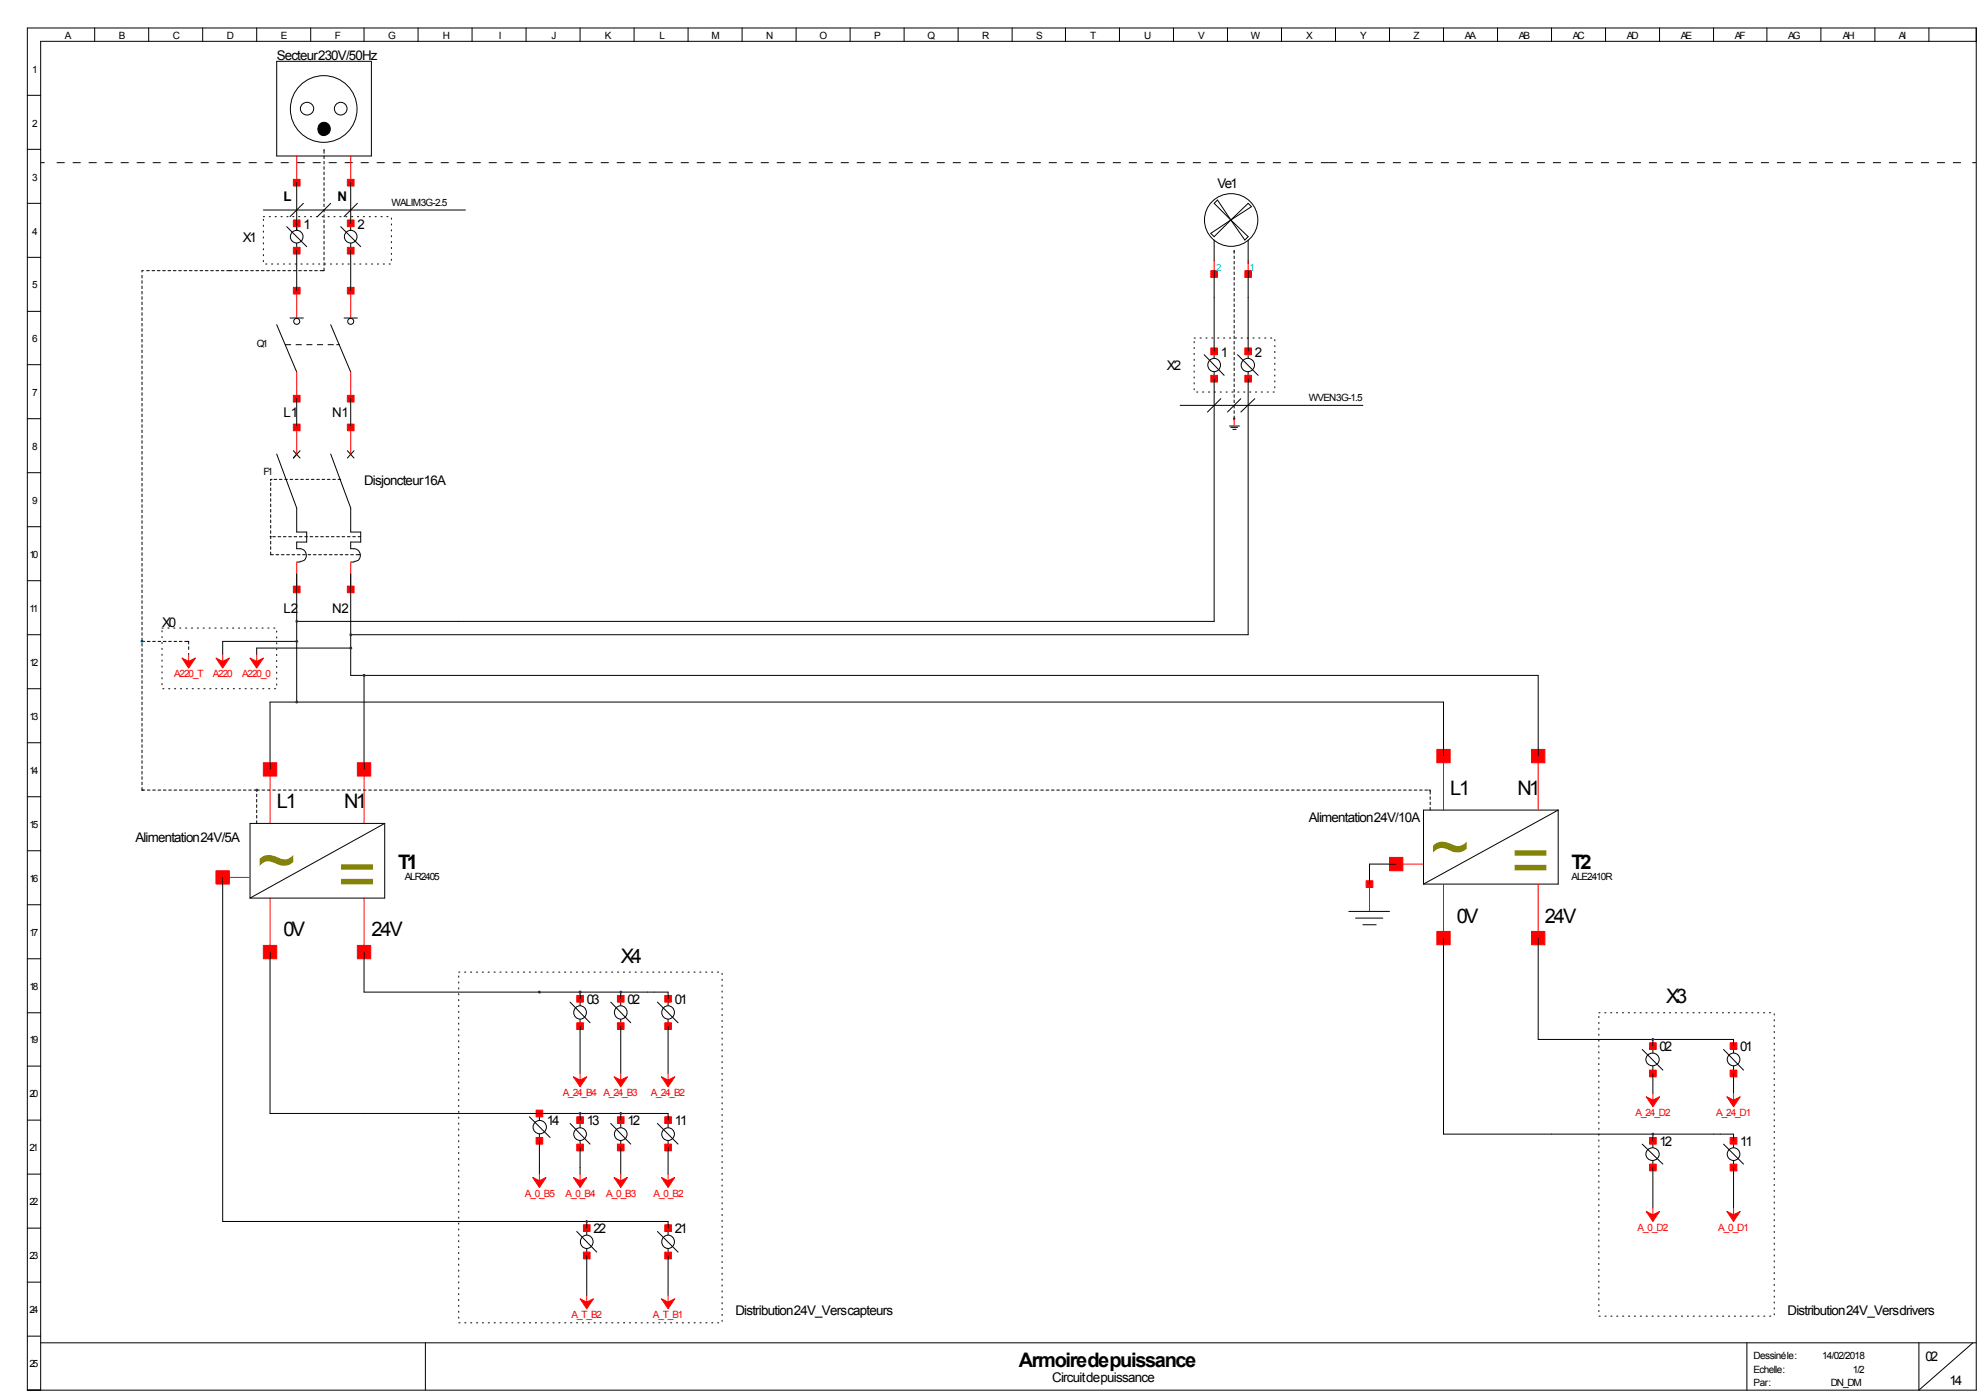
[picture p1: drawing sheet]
<svg xmlns="http://www.w3.org/2000/svg" width="297mm" height="210mm" viewBox="0 0 297 210" stroke-linecap="round" stroke-linejoin="round" font-family="sans-serif">
<g fill="none" stroke="#000" stroke-width=".15">
<path d="M4.1 4.2h292.3v204.3h-292.3zM4.1 14.3h2M14.2 4.2v2M22.3 4.2v2M30.4 4.2v2M38.5 4.2v2M41.5 9.2h14.2v14.2h-14.2zM46.6 4.2v2M54.6 4.2v2M62.7 4.2v2M70.8 4.2v2M78.9 4.2v2"/>
<path d="M87 4.2v2M95.1 4.2v2M103.2 4.2v2M111.3 4.2v2M119.4 4.2v2M127.5 4.2v2M135.6 4.2v2M143.7 4.2v2M151.8 4.2v2M159.8 4.2v2M167.9 4.2v2M176 4.2v2"/>
<path d="M184.1 4.2v2M192.2 4.2v2M200.3 4.2v2M208.4 4.2v2M216.5 4.2v2M224.6 4.2v2M232.7 4.2v2M240.8 4.2v2M248.9 4.2v2M257 4.2v2M265 4.2v2M273.1 4.2v2"/>
<path d="M281.2 4.2v2M289.3 4.2v2M296.4 6.2h-290.3v202.3M4.1 22.4h2M4.1 30.5h2M4.1 38.6h2M6.1 24.4h.6M8.5 24.4h1.2M10.9 24.4h1.2M13.3 24.4h1.2M15.7 24.4h1.2M18.1 24.4h1.2"/>
<path d="M20.5 24.4h1.2M22.9 24.4h1.2M25.3 24.4h1.2M27.7 24.4h1.2M30.1 24.4h1.2M32.5 24.4h1.2M34.9 24.4h1.2M37.3 24.4h1.2M39.5 31.5h30.3M39.7 24.4h1.2M42.1 24.4h1.2M43 34l3 3"/>
<path d="M44.5 24.4h1.2M44.5 27.4v7.1M44.5 36.5v7.1M45.5 30.5l-2 2M46.9 24.4h1.2M48.6 22.4v.6M48.6 23.4v.4M48.6 24.2v.4M48.6 25v.4M48.6 25.8v.4M48.6 26.6v.4M48.6 27.4v.4"/>
<path d="M48.6 28.2v.4M48.6 29v.4M48.6 29.8v.4M48.6 30.6v.4M48.6 31.4v.4M48.6 32.2v.4M48.6 33v.4M48.6 33.8v.4M48.6 34.6v.4M48.6 35.4v.4M48.6 36.2v.4M48.6 37v.4"/>
<path d="M48.6 37.8v.4M48.6 38.6v.4M48.6 39.4v.4M49.3 24.4h1.2M49.6 30.5l-2 2M51.1 34l3 3M51.7 24.4h1.2M52.6 27.4v7.1M52.6 36.5v7.1M53.6 30.5l-2 2M54.1 24.4h1.2M56.5 24.4h1.2"/>
<path d="M58.9 24.4h1.2M61.3 24.4h1.2M63.7 24.4h1.2M66.1 24.4h1.2M68.5 24.4h1.2M70.9 24.4h1.2M73.3 24.4h1.2M75.7 24.4h1.2M78.1 24.4h1.2M80.5 24.4h1.2M82.9 24.4h1.2M85.3 24.4h1.2"/>
<path d="M87.7 24.4h1.2M90.1 24.4h1.2M92.5 24.4h1.2M94.9 24.4h1.2M97.3 24.4h1.2M99.7 24.4h1.2M102.1 24.4h1.2M104.5 24.4h1.2M106.9 24.4h1.2M109.3 24.4h1.2M111.7 24.4h1.2M114.1 24.4h1.2"/>
<path d="M116.5 24.4h1.2M118.9 24.4h1.2M121.3 24.4h1.2M123.7 24.4h1.2M126.1 24.4h1.2M128.5 24.4h1.2M130.9 24.4h1.2M133.3 24.4h1.2M135.7 24.4h1.2M138.1 24.4h1.2M140.5 24.4h1.2M142.9 24.4h1.2"/>
<path d="M145.3 24.4h1.2M147.7 24.4h1.2M150.1 24.4h1.2M152.5 24.4h1.2M154.9 24.4h1.2M157.3 24.4h1.2M159.7 24.4h1.2M162.1 24.4h1.2M164.5 24.4h1.2M166.9 24.4h1.2M169.3 24.4h1.2M171.7 24.4h1.2"/>
<path d="M174.1 24.4h1.2M176.5 24.4h1.2M178.9 24.4h1.2M181.3 24.4h1.2M181.6 35l3-2-2.5 2.5zM182.1 36v3.1M182.6 30l2 3-2.5-2.5zM183.7 24.4h1.2M184.6 33l2.6-2.5 .5 .5zM184.6 33l2.6 2.5-.5 .5zM185.1 37.6v.4M185.1 38.4v.4"/>
<path d="M185.1 39.2v.4M186.1 24.4h1.2M187.2 36v3.6M188.5 24.4h1.2M190.9 24.4h1.2M193.3 24.4h1.2M195.7 24.4h1.2M198.1 24.4h2.4M201.7 24.4h1.2M204.1 24.4h1.2M206.5 24.4h1.2M208.9 24.4h1.2"/>
<path d="M211.3 24.4h1.2M213.7 24.4h1.2M216.1 24.4h1.2M218.5 24.4h1.2M220.9 24.4h1.2M223.3 24.4h1.2M225.7 24.4h1.2M228.1 24.4h1.2M230.5 24.4h1.2M232.9 24.4h1.2M235.3 24.4h1.2M237.7 24.4h1.2"/>
<path d="M240.1 24.4h1.2M242.5 24.4h1.2M244.9 24.4h1.2M247.3 24.4h1.2M249.7 24.4h1.2M252.1 24.4h1.2M254.5 24.4h1.2M256.9 24.4h1.2M259.3 24.4h1.2M261.7 24.4h1.2M264.1 24.4h1.2M266.5 24.4h1.2"/>
<path d="M268.9 24.4h1.2M271.3 24.4h1.2M273.7 24.4h1.2M276.1 24.4h1.2M278.5 24.4h1.2M280.9 24.4h1.2M283.3 24.4h1.2M285.7 24.4h1.2M288.1 24.4h1.2M290.5 24.4h1.2M292.9 24.4h1.2M295.8 24.4h.6"/>
<path d="M4.1 46.7h2M4.1 54.7h2M21.3 41.3v.4M21.3 42.1v.4M21.3 42.9v.4M21.3 43.7v.4M21.3 44.5v.4M21.3 45.3v.4M21.3 46.1v.4M21.3 46.9v.4M21.3 47.7v.4M21.3 48.5v.4"/>
<path d="M21.3 49.3v.4M21.3 50.1v.4M21.3 50.9v.4M21.3 51.7v.4M21.3 52.5v.4M21.3 53.3v.4M21.3 54.1v.4M21.3 54.9v.4M21.3 55.7v.4M21.3 56.5v.4M21.3 57.3v.4M21.3 58.1v.4"/>
<path d="M21.3 58.9v.4M21.3 59.7v.4M21.5 40.6h-.2v.2M22 40.6h.4M22.8 40.6h.4M23.6 40.6h.4M24.4 40.6h.4M25.2 40.6h.4M26 40.6h.4M26.8 40.6h.4M27.6 40.6h.4M28.4 40.6h.4"/>
<path d="M29.2 40.6h.4M30 40.6h.4M30.8 40.6h.4M31.6 40.6h.4M32.4 40.6h.4M33.2 40.6h.4M34 40.6h.8M35.2 40.6h.4M36 40.6h.4M36.8 40.6h.4M37.6 40.6h.4M38.4 40.6h.4"/>
<path d="M39.2 40.6h.4M40 40.6h.4M40.8 40.6h.4M41.5 48.7l3 7.1M41.6 40.6h.4M42.4 40.6h.4M42.8 51.7h.8M43.2 40.6h.4M43.5 47.7h2M44 40.6h.4M44.4 51.7h.8M44.5 59.8v4.1"/>
<path d="M44.8 40.6h.4M45.6 40.6h.4M46 51.7h.8M46.4 40.6h.4M47.2 40.6h.4M47.6 51.7h.8M48.6 40.2v.4h-.6M49.2 51.7h.8M49.6 48.7l3 7.1M50.5 51.7h.4M51.6 47.7h2M52.6 59.8v4.1"/>
<path d="M180.6 53.2l3 3.1M182.1 40.6v13.1M182.1 55.8v37.4h-137.6M183.1 59.8l-2 2M185.1 40v.4M185.1 40.8v.4M185.1 41.6v.4M185.1 42.4v.4M185.1 43.2v.4M185.1 44v.4M185.1 44.8v.4M185.1 45.6v.4"/>
<path d="M185.1 46.4v.4M185.1 47.2v.4M185.1 48v.4M185.1 48.8v.4M185.1 49.6v.4M185.1 50.4v.4M185.1 51.2v.4M185.1 52v.4M185.1 52.8v.4M185.1 53.6v.4M185.1 54.4v.4M185.1 55.2v.4"/>
<path d="M185.1 56v.4M185.1 56.8v.4M185.1 57.6v.4M185.1 58.4v.4M185.1 59.2v.4M185.6 53.2l3.1 3.1M186.1 59.8l-2 2M187.2 40.6v13.1M187.2 55.8v39.4h-134.6M188.2 59.8l-2.1 2M4.1 62.8h2M4.1 70.9h2"/>
<path d="M4.1 79h2M21.3 60.5v.4M21.3 61.3v.4M21.3 62.1v.4M21.3 62.9v.4M21.3 63.7v.4M21.3 64.5v.4M21.3 65.3v.4M21.3 66.1v.4M21.3 66.9v.4M21.3 67.7v.4M21.3 68.5v.4"/>
<path d="M21.3 69.3v.4M21.3 70.1v.4M21.3 70.9v.4M21.3 71.7v.4M21.3 72.5v.4M21.3 73.3v.4M21.3 74.1v.4M21.3 74.9v.4M21.3 75.7v.4M21.3 76.5v.4M21.3 77.3v.4M21.3 78.1v.4"/>
<path d="M21.3 78.9v.4M21.3 79.7v.4M40.6 72.4v.4M40.6 73.2v.4M40.6 74v.4M40.6 74.8v.4M40.6 75.6v.4M40.6 76.4v.4M40.6 77.2v.4M40.6 78v.4M40.6 78.8v.4M40.6 79.6v.4"/>
<path d="M40.8 71.9h-.2v.2M41.1 71.9h.4M41.5 68.1l3 8.1v3.6h1.5v1.5h-1.5v1a1.04 1.04 0 0 1 1.3 .5 1.04 1.04 0 0 1-.3 1.3l-.5 .1M41.9 71.9h.4M42.7 71.9h.4M43.5 71.9h.4M44 67.6l1 1.1M44.3 71.9h.4M45 67.6l-1 1.1 .5-.6M45.1 71.9h.4M45.9 71.9h.4M46.7 71.9h.4"/>
<path d="M47.5 71.9h.4M48.3 71.9h.4M49.1 71.9h.4M49.6 68.1l3 8.1v3.6h1.5v1.5h-1.5v1a1.04 1.04 0 0 1 1.3 .5 1.04 1.04 0 0 1-.3 1.3l-.5 .1M49.9 71.9h.4M50.7 71.9h.4M52.1 67.6l1 1.1M53.1 67.6l-1 1.1M177 60.8h27.4M184.4 63.9h1.5M184.6 64.1h1M184.9 64.4h.5"/>
<path d="M185.1 60v.4M185.1 60.8v.4M185.1 61.6v.4M185.1 62.4v.4M4.1 95.2h2M4.1 87.1h2M21.3 96.2h.4M21.3 80.5v.4M21.3 81.3v.4M21.3 82.1v.4M21.3 82.9v.4M21.3 83.7v.4"/>
<path d="M21.3 84.5v.4M21.3 85.3v.4M21.3 86.1v.4M21.3 86.9v.4M21.3 87.7v.4M21.3 88.5v.4M21.3 89.3v.4M21.3 90.1v.4M21.3 90.9v.4M21.3 91.7v.4M21.3 92.5v.4M21.3 93.3v.4"/>
<path d="M21.3 94.1v.4M21.3 94.9v.4M21.3 95.7v.4M21.3 96.5v.4M21.3 97.3v.4M21.3 98.1v.4M21.3 98.9v.4M21.3 99.7v.4M22.1 96.2h.4M22.9 96.2h.4M23.7 96.2h.4M24.5 96.2h.4"/>
<path d="M25.3 96.2h.4M26.1 96.2h.4M26.9 96.2h.4M27.7 96.2h.6v.4M28.3 97v.4M28.3 98v.2M40.5 80.5h.2M40.6 80.4v.4M40.6 81.2v.4M40.6 82v.4M40.6 82.8v.4h.4M40.9 80.5h.4"/>
<path d="M41.4 83.2h.4M41.7 80.5h.4M42.2 83.2h.4M42.5 80.5h.4M43 83.2h.4M43.3 80.5h.4M43.8 83.2h.4M44.1 80.5h.4M44.5 86.1v19.2M44.5 84.3h.5M44.5 96.2h-11.1v2M44.6 83.2h.4"/>
<path d="M44.9 80.5h.4M45.4 83.2h.4M45.7 80.5h.4M46.2 83.2h.4M46.5 80.5h.4M47 83.2h.4M47.3 80.5h.4M47.8 83.2h.4M48.1 80.5h.4M48.6 83.2h.4M48.9 80.5h.4M49.4 83.2h.4"/>
<path d="M49.7 80.5h.4M50.2 83.2h.4M50.5 80.5h.4M51 83.2h.4M51.3 80.5h.4M51.8 83.2h.4M52.1 80.5h.4M52.6 84.3h.5M52.6 86.1v15.2h178.1v12.1M52.6 83.2h.4M52.6 97.2h-14.1v1M52.9 80.5h.4"/>
<path d="M53.4 83.2h.6M53.7 80.5h.4M4.1 103.3h2M4.1 111.4h2M4.1 119.5h2M21.3 100.5v.4M21.3 101.3v.4M21.3 102.1v.4M21.3 102.9v.4M21.3 103.7v.4M21.3 104.5v.4M21.3 105.3v.4"/>
<path d="M21.3 106.1v.4M21.3 106.9v.4M21.3 107.7v.4M21.3 108.5v.4M21.3 109.3v.4M21.3 110.1v.4M21.3 110.9v.4M21.3 111.7v.4M21.3 112.5v.4M21.3 113.3v.4M21.3 114.1v.4M21.3 114.9v.4"/>
<path d="M21.3 115.7v.4M21.3 116.5v.4M21.3 117.3v.4M21.3 118.1v.4h.4M22.1 118.5h.4M22.9 118.5h.4M23.7 118.5h.4M24.5 118.5h.4M25.3 118.5h.4M26.1 118.5h.4M26.9 118.5h.4M27.7 118.5h.4"/>
<path d="M28.5 118.5h.4M29.3 118.5h.4M30.1 118.5h.4M30.9 118.5h.4M31.7 118.5h.4M32.5 118.5h.4M33.3 118.5h.4M34.1 118.5h.4M34.9 118.5h.4M35.7 118.5h.4M36.5 118.5h.4M37.3 118.5h.4"/>
<path d="M38.1 118.5h.8M38.5 118.5v.2M38.5 119.1v.4M38.5 119.9v.4M39.3 118.5h.4M40.1 118.5h.4M40.9 118.5h.4M41.7 118.5h.4M42.5 118.5h.4M43.3 118.5h.4M44.1 118.5h.4M44.9 118.5h.4"/>
<path d="M45.7 118.5h.4M46.5 118.5h.4M47.3 118.5h.4M48.1 118.5h.4M48.9 118.5h.4M49.7 118.5h.4M50.5 118.5h.4M51.3 118.5h.4M52.1 118.5h.4M52.9 118.5h.4M53.7 118.5h.4M54.5 118.5h.4"/>
<path d="M54.6 101.3v14.1M55.3 118.5h.4M56.1 118.5h.4M56.9 118.5h.4M57.7 118.5h.4M58.5 118.5h.4M59.3 118.5h.4M60.1 118.5h.4M60.9 118.5h.4M61.7 118.5h.4M62.5 118.5h.4M63.3 118.5h.4"/>
<path d="M64.1 118.5h.4M64.9 118.5h.4M65.7 118.5h.4M66.5 118.5h.4M67.3 118.5h.4M68.1 118.5h.4M68.9 118.5h.4M69.7 118.5h.4M70.5 118.5h.4M71.3 118.5h.4M72.1 118.5h.4M72.9 118.5h.4"/>
<path d="M73.7 118.5h.4M74.5 118.5h.4M75.3 118.5h.4M76.1 118.5h.4M76.9 118.5h.4M77.7 118.5h.4M78.5 118.5h.4M79.3 118.5h.4M80.1 118.5h.4M80.9 118.5h.4M81.7 118.5h.4M82.5 118.5h.4"/>
<path d="M83.3 118.5h.4M84.1 118.5h.4M84.9 118.5h.4M85.7 118.5h.4M86.5 118.5h.4M87.3 118.5h.4M88.1 118.5h.4M88.9 118.5h.4M89.7 118.5h.4M90.5 118.5h.4M91.3 118.5h.4M92.1 118.5h.4"/>
<path d="M92.9 118.5h.4M93.7 118.5h.4M94.5 118.5h.4M95.3 118.5h.4M96.1 118.5h.4M96.9 118.5h.4M97.7 118.5h.4M98.5 118.5h.4M99.3 118.5h.4M100.1 118.5h.4M100.9 118.5h.4M101.7 118.5h.4"/>
<path d="M102.5 118.5h.4M103.3 118.5h.4M104.1 118.5h.4M104.9 118.5h.4M105.7 118.5h.4M106.5 118.5h.4M107.3 118.5h.4M108.1 118.5h.4M108.9 118.5h.4M109.7 118.5h.4M110.5 118.5h.4M111.3 118.5h.4"/>
<path d="M112.1 118.5h.4M112.9 118.5h.4M113.7 118.5h.4M114.5 118.5h.4M115.3 118.5h.4M116.1 118.5h.4M116.9 118.5h.4M117.7 118.5h.4M118.5 118.5h.4M119.3 118.5h.4M120.1 118.5h.4M120.9 118.5h.4"/>
<path d="M121.7 118.5h.4M122.5 118.5h.4M123.3 118.5h.4M124.1 118.5h.4M124.9 118.5h.4M125.7 118.5h.4M126.5 118.5h.4M127.3 118.5h.4M128.1 118.5h.4M128.9 118.5h.4M129.7 118.5h.4M130.5 118.5h.4"/>
<path d="M131.3 118.5h.4M132.1 118.5h.4M132.9 118.5h.4M133.7 118.5h.4M134.5 118.5h.4M135.3 118.5h.4M136.1 118.5h.4M136.9 118.5h.4M137.7 118.5h.4M138.5 118.5h.4M139.3 118.5h.4M140.1 118.5h.4"/>
<path d="M140.9 118.5h.4M141.7 118.5h.4M142.5 118.5h.4M143.3 118.5h.4M144.1 118.5h.4M144.9 118.5h.4M145.7 118.5h.4M146.5 118.5h.4M147.3 118.5h.4M148.1 118.5h.4M148.9 118.5h.4M149.7 118.5h.4"/>
<path d="M150.5 118.5h.4M151.3 118.5h.4M152.1 118.5h.4M152.9 118.5h.4M153.7 118.5h.4M154.5 118.5h.4M155.3 118.5h.4M156.1 118.5h.4M156.9 118.5h.4M157.7 118.5h.4M158.5 118.5h.4M159.3 118.5h.4"/>
<path d="M160.1 118.5h.4M160.9 118.5h.4M161.7 118.5h.4M162.5 118.5h.4M163.3 118.5h.4M164.1 118.5h.4M164.9 118.5h.4M165.7 118.5h.4M166.5 118.5h.4M167.3 118.5h.4M168.1 118.5h.4M168.9 118.5h.4"/>
<path d="M169.7 118.5h.4M170.5 118.5h.4M171.3 118.5h.4M172.1 118.5h.4M172.9 118.5h.4M173.7 118.5h.4M174.5 118.5h.4M175.3 118.5h.4M176.1 118.5h.4M176.9 118.5h.4M177.7 118.5h.4M178.5 118.5h.4"/>
<path d="M179.3 118.5h.4M180.1 118.5h.4M180.9 118.5h.4M181.7 118.5h.4M182.5 118.5h.4M183.3 118.5h.4M184.1 118.5h.4M184.9 118.5h.4M185.7 118.5h.4M186.5 118.5h.4M187.3 118.5h.4M188.1 118.5h.4"/>
<path d="M188.9 118.5h.4M189.7 118.5h.4M190.5 118.5h.4M191.3 118.5h.4M192.1 118.5h.4M192.9 118.5h.4M193.7 118.5h.4M194.5 118.5h.4M195.3 118.5h.4M196.1 118.5h.4M196.9 118.5h.4M197.7 118.5h.4"/>
<path d="M198.5 118.5h.4M199.3 118.5h.4M200.1 118.5h.4M200.9 118.5h.4M201.7 118.5h.4M202.5 118.5h.4M203.3 118.5h.4M204.1 118.5h.4M204.9 118.5h.4M205.7 118.5h.4M206.5 118.5h.4M207.3 118.5h.4"/>
<path d="M208.1 118.5h.4M208.9 118.5h.4M209.7 118.5h.4M210.5 118.5h.4M211.3 118.5h.4M212.1 118.5h.4M212.9 118.5h.4M213.7 118.5h.4M214.3 118.5h.2v.6M214.5 119.5v.4M216.5 113.4v-8.1h-176v10.1M4.1 127.6h2"/>
<path d="M4.1 135.7h2M33.4 131.6v51.6h66.8v2M38.5 120.7v.4M38.5 121.5v.4M38.5 122.3v.4M38.5 123.1v.4M57.7 123.5h-20.2v11.2M57.7 123.5v11.2h-20.2M57.7 123.5l-20.2 11.2M202.3 136.7h6.1M203.3 137.7h4.1M204.4 138.7h2"/>
<path d="M209.4 129.6h-4v3M214.5 120.3v.4M214.5 121.1v.4M233.7 121.5h-20.2v11.1M233.7 121.5v11.1h-20.2M233.7 121.5l-20.2 11.1M4.1 143.8h2M4.1 151.9h2M4.1 159.9h2M40.5 142.8v24.2h59.7v2.1M54.6 142.8v6h45.6v2M85.5 150.3l3 3.1"/>
<path d="M87 148.8v2M87 152.9v8.1M91.6 150.3l3 3.1M93.1 148.8v2M93.1 152.9v8.1M98.6 150.3l3.1 3.1M100.2 152.9v8.1M216.5 140.7v29.4h43.5v2M230.7 140.7v15.2h29.3v2M246.3 157.4l3.1 3.1M247.9 155.9v2M247.9 159.9v4.1"/>
<path d="M258.5 157.4l3 3.1M260 159.9v4.1M4.1 168h2M4.1 176.1h2M79.4 167.5l3.1 3.1M80.9 167v1M80.9 170.1v6M85.5 168.5l3 3.1M87 167v2.1M87 171.1v5M91.6 168.5l3 3.1M93.1 167v2.1"/>
<path d="M93.1 171.1v5M98.6 168.5l3.1 3.1M100.2 171.1v5M246.3 171.6l3.1 3M247.9 170.1v2M247.9 174.1v7.1M258.5 171.6l3 3M260 174.1v7.1M4.1 184.2h2M4.1 192.3h2M86.5 184.7l3 3.1M88 183.2v2"/>
<path d="M88 187.3v7M98.6 184.7l3.1 3.1M100.2 187.3v7M4.1 200.4h2M6.1 201.4h290.3M63.8 201.4v7.1M262 201.4v7.1M287.8 201.4v7.1l8.1-7.1"/>
<circle cx="46.1" cy="16.3" r=".98"/>
<circle cx="48.6" cy="16.3" r="5"/>
<circle cx="51.1" cy="16.3" r=".95"/>
<circle cx="44.5" cy="35.5" r=".95"/>
<circle cx="52.6" cy="35.5" r=".95"/>
<circle cx="184.7" cy="33" r="4"/>
<circle cx="44.5" cy="48.2" r=".45"/>
<circle cx="52.6" cy="48.2" r=".45"/>
<circle cx="182.1" cy="54.7" r=".97"/>
<circle cx="187.2" cy="54.8" r="1"/>
<circle cx="87" cy="151.9" r=".97"/>
<circle cx="93.1" cy="151.9" r=".97"/>
<circle cx="100.2" cy="151.9" r=".97"/>
<circle cx="247.9" cy="158.9" r=".98"/>
<circle cx="260" cy="158.9" r=".95"/>
<circle cx="81" cy="169.1" r="1"/>
<circle cx="87" cy="170.1" r=".95"/>
<circle cx="93.1" cy="170.1" r=".95"/>
<circle cx="100.2" cy="170.1" r=".95"/>
<circle cx="247.9" cy="173.1" r=".98"/>
<circle cx="260" cy="173.1" r=".95"/>
<circle cx="88" cy="186.3" r=".97"/>
<circle cx="100.2" cy="186.3" r=".97"/>
</g>
<path d="M39.5 32.5h19.2v7.1h-19.2zM179.1 50.7h12.1v8.1h-12.1zM24.3 94.2h17.2v9.1h-17.2zM68.8 145.8h39.5v52.6h-39.5zM239.8 151.9h26.3v45.5h-26.3z" fill="none" stroke="#000" stroke-width=".15" stroke-dasharray=".2 .7"/>
<g fill="#f00" stroke="#f00" stroke-width=".15">
<path d="M44 59.3h1v1h-1z" fill-rule="evenodd"/>
<path d="M52.1 59.3h1v1h-1z" fill-rule="evenodd"/>
<path d="M44 43.1h1v1h-1z" fill-rule="evenodd"/>
<path d="M52.1 43.1h1v1h-1z" fill-rule="evenodd"/>
<path d="M52.1 63.6h1v1h-1z" fill-rule="evenodd"/>
<path d="M44 63.6h1v1h-1z" fill-rule="evenodd"/>
<path d="M44 87.9h1v1h-1z" fill-rule="evenodd"/>
<path d="M52.1 87.9h1v1h-1z" fill-rule="evenodd"/>
<path d="M39.5 114.4h2v2h-2z" fill-rule="evenodd"/>
<path d="M53.6 114.4h2v2h-2z" fill-rule="evenodd"/>
<path d="M53.6 141.8h2v2h-2z" fill-rule="evenodd"/>
<path d="M39.5 141.8h2v2h-2z" fill-rule="evenodd"/>
<path d="M32.4 130.6h2v2h-2z" fill-rule="evenodd"/>
<path d="M215.5 112.4h2v2h-2z" fill-rule="evenodd"/>
<path d="M229.7 112.4h2v2h-2z" fill-rule="evenodd"/>
<path d="M229.7 139.7h2v2h-2z" fill-rule="evenodd"/>
<path d="M215.5 139.7h2v2h-2z" fill-rule="evenodd"/>
<path d="M208.4 128.6h2v2h-2z" fill-rule="evenodd"/>
<path d="M204.9 132.1h1v1h-1z" fill-rule="evenodd"/>
<path d="M44 33h1v1h-1z" fill-rule="evenodd"/>
<path d="M44 37.1h1v1h-1z" fill-rule="evenodd"/>
<path d="M52.1 33h1v1h-1z" fill-rule="evenodd"/>
<path d="M52.1 37.1h1v1h-1z" fill-rule="evenodd"/>
<path d="M86.5 149.3h1v1h-1z" fill-rule="evenodd"/>
<path d="M86.5 153.4h1v1h-1z" fill-rule="evenodd"/>
<path d="M92.6 149.3h1v1h-1z" fill-rule="evenodd"/>
<path d="M92.6 153.4h1v1h-1z" fill-rule="evenodd"/>
<path d="M99.7 149.3h1v1h-1z" fill-rule="evenodd"/>
<path d="M99.7 153.4h1v1h-1z" fill-rule="evenodd"/>
<path d="M86.5 167.5h1v1h-1z" fill-rule="evenodd"/>
<path d="M86.5 171.6h1v1h-1z" fill-rule="evenodd"/>
<path d="M92.6 167.5h1v1h-1z" fill-rule="evenodd"/>
<path d="M92.6 171.6h1v1h-1z" fill-rule="evenodd"/>
<path d="M99.7 167.5h1v1h-1z" fill-rule="evenodd"/>
<path d="M99.7 171.6h1v1h-1z" fill-rule="evenodd"/>
<path d="M87.5 183.7h1v1h-1z" fill-rule="evenodd"/>
<path d="M87.5 187.8h1v1h-1z" fill-rule="evenodd"/>
<path d="M99.7 183.7h1v1h-1z" fill-rule="evenodd"/>
<path d="M99.7 187.8h1v1h-1z" fill-rule="evenodd"/>
<path d="M247.4 156.4h1v1h-1z" fill-rule="evenodd"/>
<path d="M247.4 160.5h1v1h-1z" fill-rule="evenodd"/>
<path d="M259.5 156.4h1v1h-1z" fill-rule="evenodd"/>
<path d="M259.5 160.5h1v1h-1z" fill-rule="evenodd"/>
<path d="M247.4 170.6h1v1h-1z" fill-rule="evenodd"/>
<path d="M247.4 174.6h1v1h-1z" fill-rule="evenodd"/>
<path d="M259.5 170.6h1v1h-1z" fill-rule="evenodd"/>
<path d="M259.5 174.6h1v1h-1z" fill-rule="evenodd"/>
<path d="M181.6 52.2h1v1h-1z" fill-rule="evenodd"/>
<path d="M181.6 56.3h1v1h-1z" fill-rule="evenodd"/>
<path d="M186.7 52.2h1v1h-1z" fill-rule="evenodd"/>
<path d="M186.7 56.3h1v1h-1z" fill-rule="evenodd"/>
<path d="M80.4 166.5h1v1h-1z" fill-rule="evenodd"/>
<path d="M80.4 170.6h1v1h-1z" fill-rule="evenodd"/>
<path d="M52.1 26.9h1v1h-1z" fill-rule="evenodd"/>
<path d="M44 26.9h1v1h-1z" fill-rule="evenodd"/>
<path d="M186.7 40.6h1v1h-1z" fill-rule="evenodd"/>
<path d="M181.6 40.6h1v1h-1z" fill-rule="evenodd"/>
<path d="M185 62.7h.2v.2h-.2z" fill-rule="evenodd"/>
<path d="M259 164.5l1 .5 1-.5-1 1.5z" fill-rule="evenodd"/>
<path d="M246.9 164.5l1 .5 1-.5-1 1.5z" fill-rule="evenodd"/>
<path d="M259 181.7l1 .5 1-.5-1 1.5z" fill-rule="evenodd"/>
<path d="M246.9 181.7l1 .5 1-.5-1 1.5z" fill-rule="evenodd"/>
<path d="M99.2 161.5l1 .5 1-.5-1 1.5z" fill-rule="evenodd"/>
<path d="M99.2 176.6l1 .5 1-.5-1 1.5z" fill-rule="evenodd"/>
<path d="M87 194.8l1 .5 1-.5-1 1.5z" fill-rule="evenodd"/>
<path d="M37.5 98.7l1 .5 1-.5-1 1.5z" fill-rule="evenodd"/>
<path d="M32.4 98.7l1 .5 1-.5-1 1.5z" fill-rule="evenodd"/>
<path d="M27.3 98.7l1 .5 1-.5-1 1.5z" fill-rule="evenodd"/>
<path d="M92.1 161.5l1 .5 1-.5-1 1.5z" fill-rule="evenodd"/>
<path d="M92.1 176.6l1 .5 1-.5-1 1.5z" fill-rule="evenodd"/>
<path d="M99.2 194.8l1 .5 1-.5-1 1.5z" fill-rule="evenodd"/>
<path d="M86 176.6l1 .5 1-.5-1 1.5z" fill-rule="evenodd"/>
<path d="M86 161.5l1 .5 1-.5-1 1.5z" fill-rule="evenodd"/>
<path d="M79.9 176.6l1 .5 1-.5-1 1.5z" fill-rule="evenodd"/>
</g>
<g fill="none" stroke="#f00" stroke-width=".15">
<path d="M44.5 33.5h.1M44.5 37.6h.1M44.5 23.4v4M52.6 33.5h.1M52.6 37.6h.1M52.6 23.4v4M182.1 39.1v2M187.2 39.1v2M44.5 43.6v4M44.5 55.8v4M52.6 43.6v4M52.6 55.8v4"/>
<path d="M182.1 52.7h.1M182.1 56.8h.1M187.2 52.7h.1M187.2 56.8h.1M44.5 64.1v4M52.6 64.1v4M185.1 62.8v1M28.3 98.2v1M33.4 98.2v1M38.5 98.2v1M44.5 84.4v4M52.6 84.4v4"/>
<path d="M40.5 115.4v8.1M54.6 115.4v8.1M216.5 113.4v8.1M230.7 113.4v8.1M33.4 131.6h4M40.5 134.7v8.1M54.6 134.7v8.1M205.4 132.6v4M209.4 129.6h4M216.5 132.6v8.1M230.7 132.6v8.1M87 149.8h.1"/>
<path d="M87 153.9h.1M93.1 149.8h.1M93.1 153.9h.1M100.2 149.8h.1M100.2 153.9h.1M247.9 156.9h.1M260 156.9h.1M80.9 167h.1M80.9 171.1h.1M80.9 176.1v1M87 168h.1M87 172.1h.1"/>
<path d="M87 161v1M87 176.1v1M93.1 168h.1M93.1 172.1h.1M93.1 161v1M93.1 176.1v1M100.2 168h.1M100.2 172.1h.1M100.2 161v1M100.2 176.1v1M247.9 161h.1M247.9 171.1h.1"/>
<path d="M247.9 175.1h.1M247.9 164v1M260 161h.1M260 171.1h.1M260 175.1h.1M260 164v1M88 184.2h.1M88 188.3h.1M88 194.3v1M100.2 184.2h.1M100.2 188.3h.1M100.2 194.3v1"/>
<path d="M247.9 181.2v1M260 181.2v1"/>
</g>
<path d="M48 18.6a.95 .95 0 0 1 1.4 .2 .95 .95 0 0 1-.3 1.3 .95 .95 0 0 1-1.4-.4v-.4h.9h-.9l.1-.4z" fill-rule="evenodd" fill="#000" stroke="#000" stroke-width=".15"/>
<g fill="#00f" stroke="#00f" stroke-width=".15">
<circle cx="44.5" cy="105.3" r=".15"/>
<circle cx="54.6" cy="101.3" r=".15"/>
<circle cx="44.5" cy="93.2" r=".15"/>
<circle cx="52.6" cy="95.2" r=".15"/>
<circle cx="93.1" cy="148.8" r=".15"/>
<circle cx="87" cy="148.8" r=".15"/>
<circle cx="93.1" cy="167" r=".15"/>
<circle cx="87" cy="167" r=".15"/>
<circle cx="88" cy="183.2" r=".15"/>
<circle cx="247.9" cy="155.9" r=".15"/>
<circle cx="247.9" cy="170.1" r=".15"/>
<circle cx="44.5" cy="96.2" r=".15"/>
<circle cx="52.6" cy="97.2" r=".15"/>
<circle cx="21.3" cy="96.2" r=".15"/>
<circle cx="38.5" cy="118.5" r=".15"/>
<circle cx="80.9" cy="148.8" r=".15"/>
</g>
<g font-size="10.1" fill="#808000">
<text x="214.5" y="130.6">~ =</text>
<text x="38.5" y="132.6">~ =</text>
</g>
<g font-size="3">
<text x="217.5" y="119.2">L1</text>
<text x="227.6" y="119.2">N1</text>
<text x="41.5" y="121.2">L1</text>
<text x="51.6" y="121.2">N1</text>
<text x="59.7" y="130.3">T1</text>
<text x="235.7" y="130.3">T2</text>
<text x="42.5" y="140.4">0V</text>
<text x="55.7" y="140.4">24V</text>
<text x="218.5" y="138.4">0V</text>
<text x="231.7" y="138.4">24V</text>
<text x="93.1" y="144.4">X4</text>
<text x="249.9" y="150.5">X3</text>
<text x="152.8" y="205.1">Armoire de puissance</text>
</g>
<g font-size="2">
<text x="41.5" y="9">Secteur 230V/50Hz</text>
<text x="182.6" y="28.2">Ve1</text>
<text x="42.5" y="30.2">L</text>
<text x="45.5" y="34.3">1</text>
<text x="50.6" y="30.2">N</text>
<text x="53.6" y="34.3">2</text>
<text x="36.4" y="36.3">X1</text>
<text x="183.1" y="53.5">1</text>
<text x="188.2" y="53.5">2</text>
<text x="175" y="55.5">X2</text>
<text x="42.5" y="62.6">L1</text>
<text x="49.8" y="62.6">N1</text>
<text x="54.6" y="72.7">Disjoncteur 16A</text>
<text x="24.3" y="94">X0</text>
<text x="42.5" y="92">L2</text>
<text x="49.8" y="92">N2</text>
<text x="196.3" y="123.3">Alimentation 24V/10A</text>
<text x="20.3" y="126.3">Alimentation 24V/5A</text>
<text x="88" y="150.6">03</text>
<text x="94.1" y="150.6">02</text>
<text x="101.2" y="150.6">01</text>
<text x="248.9" y="157.7">02</text>
<text x="261" y="157.7">01</text>
<text x="82" y="168.8">14</text>
<text x="88" y="168.8">13</text>
<text x="94.1" y="168.8">12</text>
<text x="101.2" y="168.8">11</text>
<text x="248.9" y="171.9">12</text>
<text x="261" y="171.9">11</text>
<text x="89" y="185">22</text>
<text x="101.2" y="185">21</text>
<text x="110.3" y="197.2">Distribution 24V_Vers capteurs</text>
<text x="268.1" y="197.2">Distribution 24V_Vers drivers</text>
<text x="157.8" y="207.3">Circuit de puissance</text>
<text x="288.8" y="204.2">02</text>
<text x="292.4" y="207.8">14</text>
</g>
<g font-size="1.5">
<text x="9.7" y="5.8">A</text>
<text x="17.8" y="5.8">B</text>
<text x="25.9" y="5.8">C</text>
<text x="34" y="5.8">D</text>
<text x="42.1" y="5.8">E</text>
<text x="50.2" y="5.8">F</text>
<text x="58.2" y="5.8">G</text>
<text x="66.4" y="5.8">H</text>
<text x="74.8" y="5.8">I</text>
<text x="82.7" y="5.8">J</text>
<text x="90.7" y="5.8">K</text>
<text x="98.9" y="5.8">L</text>
<text x="106.7" y="5.8">M</text>
<text x="114.9" y="5.8">N</text>
<text x="122.9" y="5.8">O</text>
<text x="131.1" y="5.8">P</text>
<text x="139.1" y="5.8">Q</text>
<text x="147.3" y="5.8">R</text>
<text x="155.4" y="5.8">S</text>
<text x="163.5" y="5.8">T</text>
<text x="171.6" y="5.8">U</text>
<text x="179.7" y="5.8">V</text>
<text x="187.6" y="5.8">W</text>
<text x="195.9" y="5.8">X</text>
<text x="204" y="5.8">Y</text>
<text x="212" y="5.8">Z</text>
<text x="219.7" y="5.8">AA</text>
<text x="227.8" y="5.8">AB</text>
<text x="235.9" y="5.8">AC</text>
<text x="244" y="5.8">AD</text>
<text x="252.1" y="5.8">AE</text>
<text x="260.2" y="5.8">AF</text>
<text x="268.2" y="5.8">AG</text>
<text x="276.4" y="5.8">AH</text>
<text x="284.8" y="5.8">AI</text>
<text x="4.8" y="10.9">1</text>
<text x="4.8" y="19">2</text>
<text x="4.8" y="27.1">3</text>
<text x="4.8" y="35.2">4</text>
<text x="58.7" y="30.9">WALIM 3G-2.5</text>
<text x="4.8" y="43.2">5</text>
<text x="4.8" y="51.3">6</text>
<text x="38.5" y="52.1">Q1</text>
<text x="4.8" y="59.4">7</text>
<text x="196.3" y="60.2">WVEN 3G-1.5</text>
<text x="4.8" y="67.5">8</text>
<text x="39.5" y="71.3">F1</text>
<text x="4.8" y="75.6">9</text>
<text x="4.4" y="83.7">10</text>
<text x="4.4" y="91.8">11</text>
<text x="4.4" y="99.9">12</text>
<text x="4.4" y="108">13</text>
<text x="4.4" y="116.1">14</text>
<text x="4.4" y="124.2">15</text>
<text x="4.4" y="132.3">16</text>
<text x="60.7" y="132">ALR2405</text>
<text x="235.7" y="132">ALE2410R</text>
<text x="4.4" y="140.4">17</text>
<text x="4.4" y="148.5">18</text>
<text x="4.4" y="156.5">19</text>
<text x="4.4" y="164.6">20</text>
<text x="4.4" y="172.7">21</text>
<text x="4.4" y="180.8">22</text>
<text x="4.4" y="188.9">23</text>
<text x="4.4" y="197">24</text>
<text x="263" y="203.8">Dessiné le :</text>
<text x="273.3" y="203.8">14/02/2018</text>
<text x="4.4" y="205.1">25</text>
<text x="263" y="205.9">Echelle :</text>
<text x="263" y="207.9">Par :</text>
<text x="274.6" y="207.9">DN_DM</text>
<text x="277.9" y="205.9">1/2</text>
</g>
<g font-size="1.5" fill="#0ff">
<text x="182.4" y="40.7">2</text>
<text x="187.4" y="40.7">1</text>
</g>
<g font-size="1.5" fill="#f00">
<text x="26.1" y="101.6">A220_T</text>
<text x="31.9" y="101.6">A220</text>
<text x="36.3" y="101.6">A220_0</text>
<text x="84.4" y="164.4">A_24_B4 A_24_B3</text>
<text x="97.6" y="164.4">A_24_B2</text>
<text x="245.3" y="167.4">A_24_D2</text>
<text x="257.4" y="167.4">A_24_D1</text>
<text x="78.7" y="179.5">A_0_B5</text>
<text x="84.8" y="179.5">A_0_B4</text>
<text x="90.9" y="179.5">A_0_B3</text>
<text x="98" y="179.5">A_0_B2</text>
<text x="245.6" y="184.6">A_0_D2</text>
<text x="257.7" y="184.6">A_0_D1</text>
<text x="85.7" y="197.7">A_T_B2</text>
<text x="97.9" y="197.7">A_T_B1</text>
</g>
</svg>
